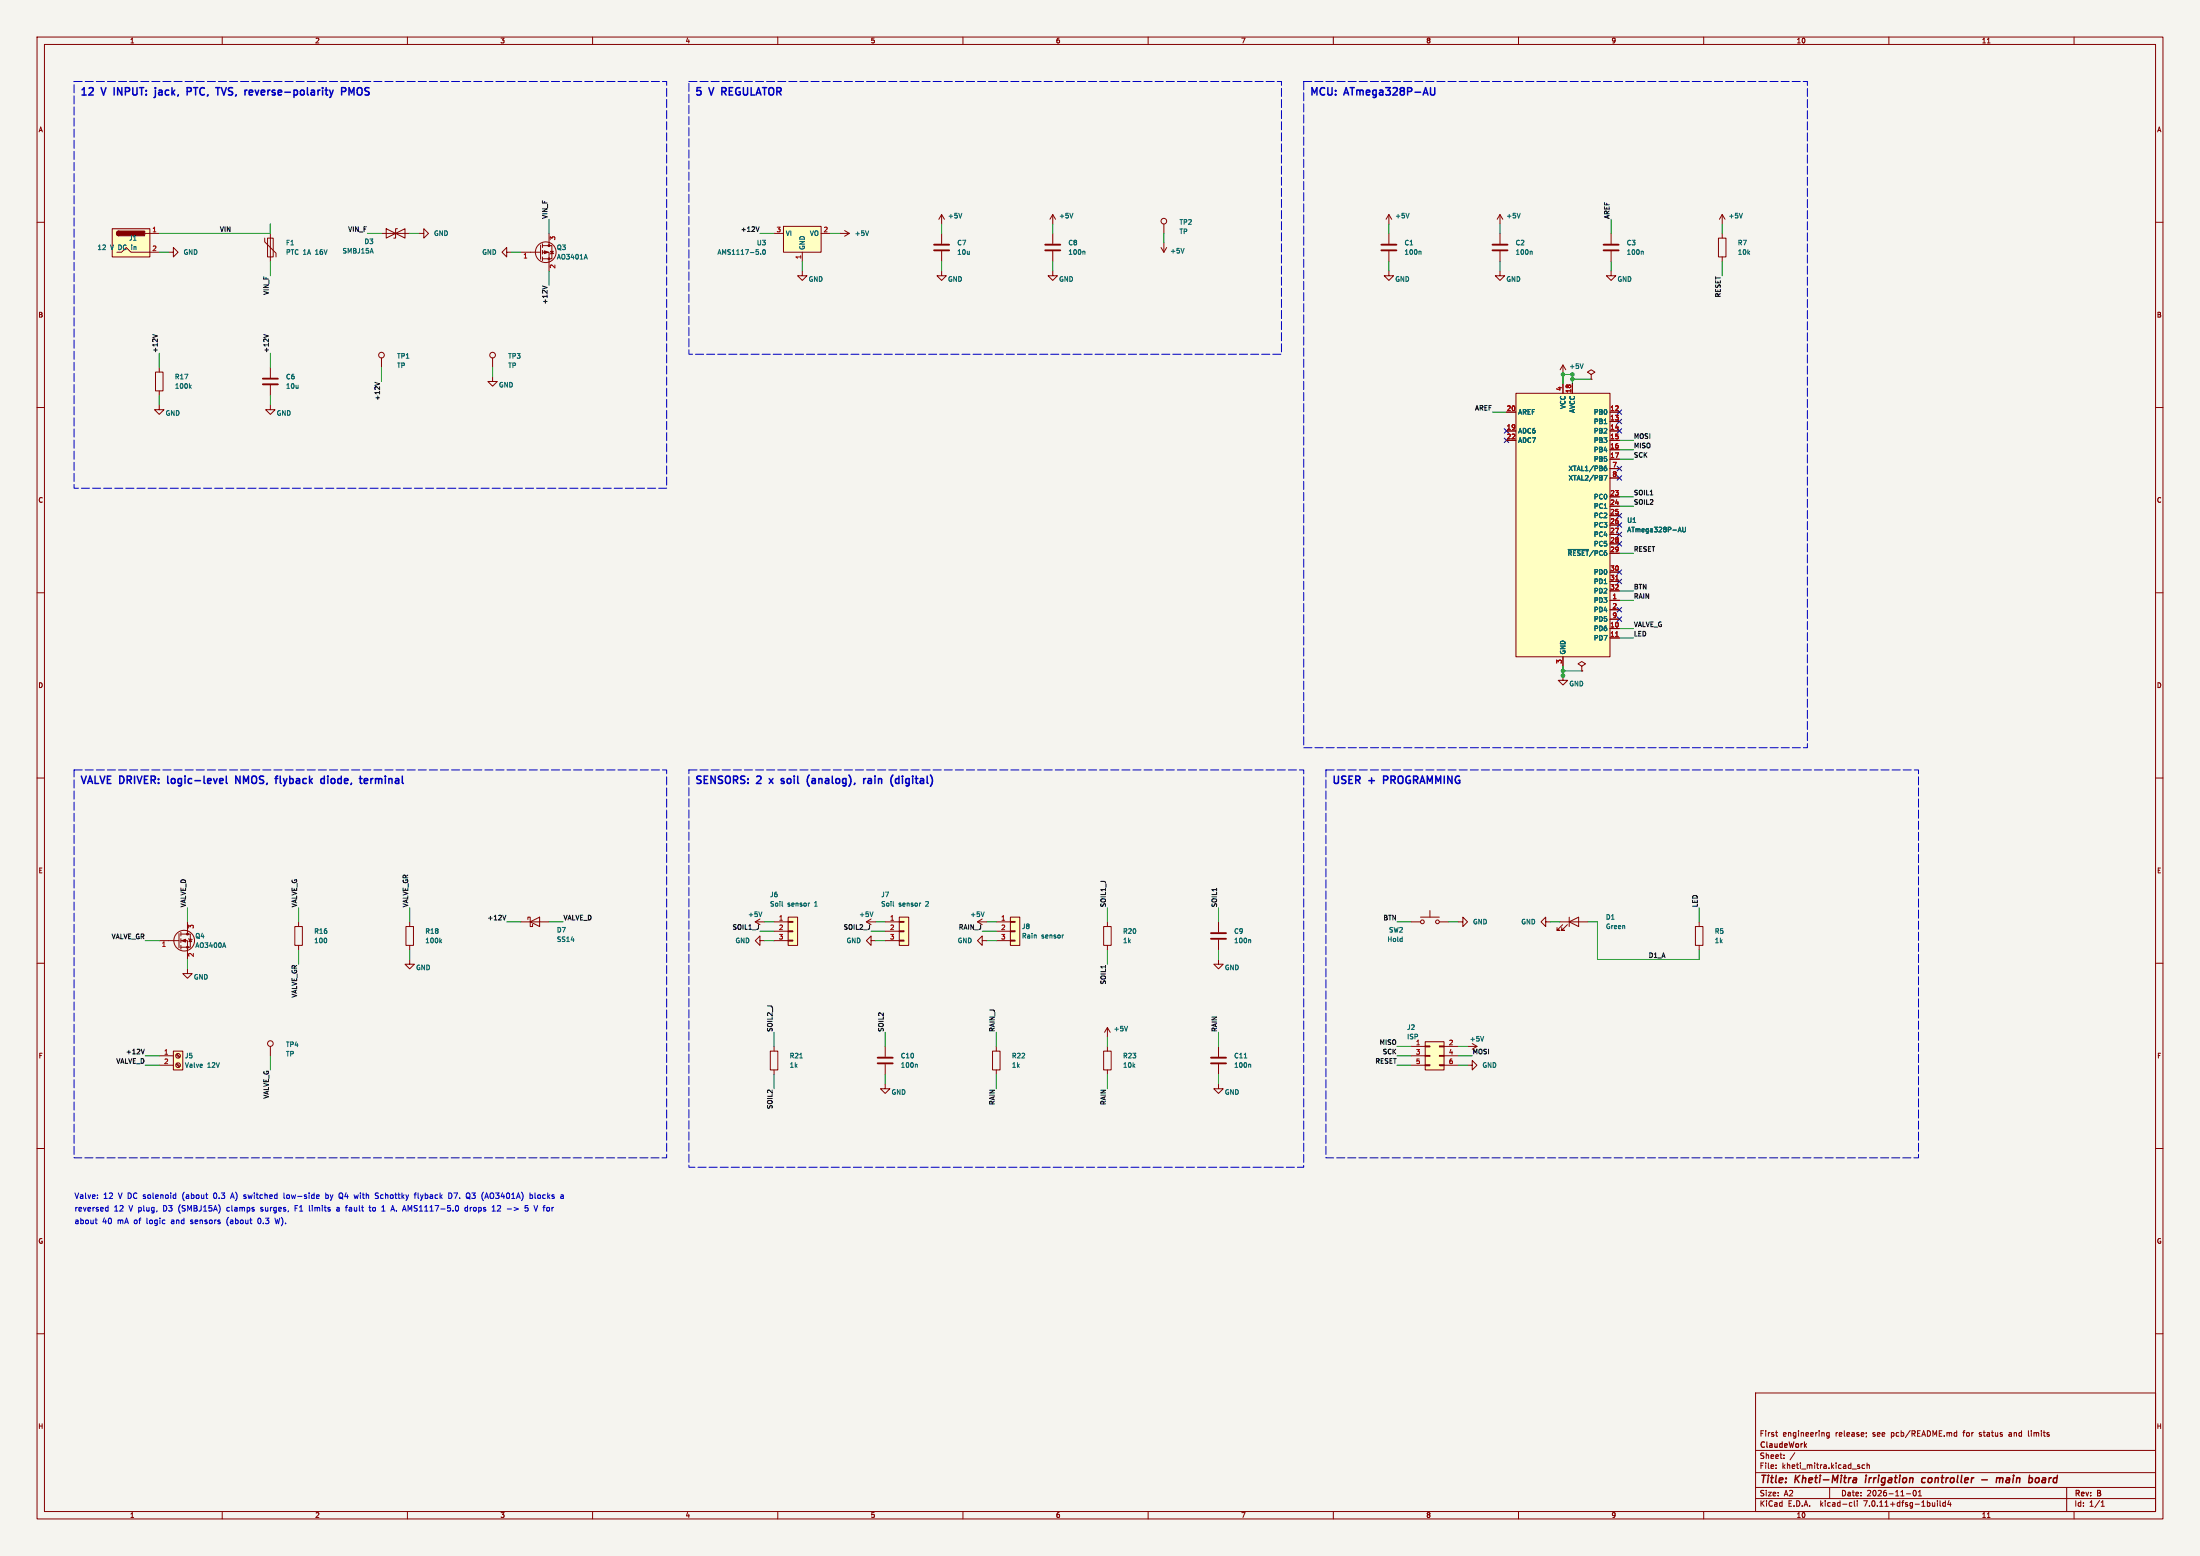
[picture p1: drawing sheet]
<svg xmlns="http://www.w3.org/2000/svg" width="594mm" height="420mm" viewBox="0 0 594 420" stroke-linecap="round" stroke-linejoin="round" font-family="sans-serif">
<path d="M0 0h594v420h-594z" fill="#f5f4ef" stroke="#f5f4ef" stroke-width=".27"/>
<g fill="none" stroke="#840000" stroke-width=".27">
<path d="M10 10h574v400h-574zM12 12h570v396h-570zM60 10v2M110 10v2M160 10v2M210 10v2M260 10v2M310 10v2M360 10v2M410 10v2M460 10v2M510 10v2"/>
<path d="M536.6 11.6h.7M560 10v2M10 60h2M254.2 57.9l-.7 1.3M254.2 57.9v2.6M254.2 57.9l.8 1.3M284.2 57.9l-.7 1.3M284.2 57.9v2.6M284.2 57.9l.8 1.3M375 57.9v2.6M375 57.9l-.8 1.3M375 57.9l.8 1.3"/>
<path d="M405 57.9v2.6M405 57.9l-.8 1.3M405 57.9l.8 1.3M465 57.9v2.6M465 57.9l-.8 1.3M465 57.9l.8 1.3M582 60h2M30.3 61.7h10.2v7.6h-10.2zM31.6 68.1h1.2l1.3-1.3 1.3 1.3h7.6M32.1 62.4l-.5 .2-.2 .4 .2 .4 .5 .2M39.2 63h3.8M45.5 68.1h1.3v-1.3l1.3 1.3-1.3 1.2v-1.2"/>
<path d="M71.5 64.3v1l3 3v1M72.2 64.3h1.6v5h-1.6zM73 63v7.6M103 63h7.6M104.3 61.7v2.6l5.1-2.6v2.6zM107.3 61.7h-.5v2.6h-.5M113.2 63h1.2v-1.3l1.3 1.3-1.3 1.3v-1.3M136.8 68.1v-1.3l-1.3 1.3 1.3 1.2v-1.2h1.3M140.6 68.1h5.4M146 66.2v3.8M146.5 68.1h1.7v5.1M146.5 66.3h2.5v3.6h-2.5"/>
<path d="M146.5 65.8v1M146.5 67.6v1M146.5 69.3v1.1M148.2 63v3.3M148.6 67.8h.8l-.4 .7zM149.5 68.3l-1 .3M209 63h2.5M211.5 61.1h10.2v7h-10.2zM216.6 73.2v1.2h1.3l-1.3 1.3-1.2-1.3h1.2M216.6 68.1v2.5M221.7 63h2.5M226.8 63h2.5"/>
<path d="M228.1 62.2l1.2 .8M229.3 63l-1.2 .8M254.2 73.2v1.2h1.3l-1.3 1.3-1.2-1.3h1.2M254.2 63v2.8M254.2 67.8v2.8M284.2 73.2v1.2h1.3l-1.3 1.3-1.2-1.3h1.2M284.2 63v2.8M284.2 67.8v2.8M313.5 66.8l.7 1.3M314.2 60.5v2.5M314.2 65.5v2.6M315 66.8l-.8 1.3"/>
<path d="M375 73.2v1.2h1.3l-1.3 1.3-1.3-1.3h1.3M375 63v2.8M375 67.8v2.8M405 73.2v1.2h1.3l-1.3 1.3-1.3-1.3h1.3M405 63v2.8M405 67.8v2.8M435 73.2v1.2h1.3l-1.3 1.3-1.3-1.3h1.3M435 63v2.8M435 67.8v2.8M464 64.3h2v5h-2zM465 63v1.3M465 69.3v1.3"/>
<path d="M43 99.2v1.2M73 99.2v2.8M103 96.6v2.6M133 96.6v2.6M422 98.5l-.8 1.3M422 98.5v2.6M422 98.5l.8 1.3M10 110h2M42 100.4h2v5.1h-2zM43 109.3v1.3h1.3l-1.3 1.3-1.3-1.3h1.3M43 105.5v1.3M73 109.3v1.3h1.3l-1.3 1.3-1.3-1.3h1.3"/>
<path d="M73 104v2.8M133 101.7v1.3h1.3l-1.3 1.2-1.3-1.2h1.3M406.8 111.2h2.5M406.8 116.3h2.5M406.8 118.9h2.5M409.3 106.2h25.4v71.1h-25.4zM422 103.6v2.6M424.5 103.6v2.6M429.6 101.1l1-.7-1-.6-1 .6 1 .7v1.2M429.6 102.3h.1M434.7 111.2h2.5M434.7 113.8h2.5"/>
<path d="M434.7 116.3h2.5M434.7 118.9h2.5M582 110h2M434.7 121.4h2.5M434.7 123.9h2.5M434.7 134.1h2.5M434.7 136.6h2.5M434.7 139.2h2.5M434.7 126.5h2.5M434.7 129h2.5M10 160h2M434.7 141.7h2.5"/>
<path d="M434.7 144.3h2.5M434.7 146.8h2.5M434.7 149.3h2.5M434.7 154.4h2.5M434.7 157h2.5M434.7 159.5h2.5M582 160h2M422 177.3v2.5M427.1 179.8l1-.6-1-.6-1 .6 1 .6v1.3M434.7 162h2.5M434.7 169.7h2.5M434.7 172.2h2.5"/>
<path d="M434.7 164.6h2.5M434.7 167.1h2.5M422 182.4v1.2h1.3l-1.3 1.3-1.3-1.3h1.3M427.1 181.1h.1M10 210h2M582 210h2M10 260h2M43 253.9h5.3M48.3 252v3.8M48.8 253.9h1.8v5.1M48.8 252.1h2.6v3.6h-2.6M48.8 251.6v1"/>
<path d="M48.8 253.4v1M48.8 255.2v1M50.6 248.8v3.3M50.9 253.4l1 .2M51.4 253.5l.4 .7h-.8zM79.6 250.1h2v5.1h-2zM80.6 248.8v1.3M80.6 255.2v1.2M109.6 250.1h2v5.1h-2zM110.6 259v1.2h1.3l-1.3 1.3-1.2-1.3h1.2M110.6 248.8v1.3M110.6 255.2v1.2"/>
<path d="M140.6 248.8h7.6M142.5 248.2v-.7h.7v2.6h.6v-.6M143.2 248.8l2.5-1.3v2.6zM203.9 248.8h2.6M203.9 248.8l1.3 .8M205.2 253.9v-1.3l-1.3 1.3 1.3 1.3v-1.3h1.3M205.2 248.1l-1.3 .7M209 248.8h3.8M209 251.4h3.8M209 253.9h3.8M212.8 253.8h1.3v.2h-1.3zM212.8 251.2h1.3v.3h-1.3z"/>
<path d="M212.8 248.7h1.3v.2h-1.3zM212.8 247.5h2.6v7.7h-2.6zM233.9 248.8h2.6M233.9 248.8l1.3 .8M235.2 253.9v-1.3l-1.3 1.3 1.3 1.3v-1.3h1.3M235.2 248.1l-1.3 .7M239 248.8h3.8M239 251.4h3.8M239 253.9h3.8M242.8 253.8h1.3v.2h-1.3zM242.8 251.2h1.3v.3h-1.3zM242.8 248.7h1.3v.2h-1.3z"/>
<path d="M242.8 247.5h2.6v7.7h-2.6zM263.9 248.8h2.6M263.9 248.8l1.3 .8M265.2 253.9v-1.3l-1.3 1.3 1.3 1.3v-1.3h1.3M265.2 248.1l-1.3 .7M269 248.8h3.8M269 251.4h3.8M269 253.9h3.8M272.8 253.8h1.3v.2h-1.3zM272.8 251.2h1.3v.3h-1.3zM272.8 248.7h1.3v.2h-1.3zM272.8 247.5h2.6v7.7h-2.6z"/>
<path d="M298 250.1h2v5.1h-2zM299 248.8v1.3M299 255.2v1.2M329 259v1.2h1.3l-1.3 1.3-1.3-1.3h1.3M329 248.8v2.8M329 253.6v2.8M381 248.8h2.5M383.5 247.5h5.1M386.1 245.8v1.7M388.6 248.8h2.6M393.7 248.8h1.3v-1.3l1.2 1.3-1.2 1.3v-1.3M417.3 248.8v-1.3l-1.2 1.3 1.2 1.3v-1.3h1.3"/>
<path d="M421.2 248.8h7.6M421.9 249.6l-1.5 1.5h.8h-.8v-.8M423.2 249.6l-1.5 1.5h.7h-.7v-.8M423.7 248.8l2.5-1.3v2.6zM423.7 247.5v2.6M457.8 250.1h2v5.1h-2zM458.8 248.8v1.3M458.8 255.2v1.2M582 260h2M50.6 261.5v1.3h1.3l-1.3 1.3-1.3-1.3h1.3M299 277.4l-.8 1.2M299 277.4v2.5"/>
<path d="M299 277.4l.8 1.2M43 285h3.8M43 287.5h3.8M46.8 283.7h2.5v5.1h-2.5zM47.5 287.2l.9 .8M47.5 284.6l.9 .9M47.7 287l.9 .9M47.7 284.5l.9 .8M73 282.4v2.6M208 283.7h2v5.1h-2zM209 282.4v1.3M209 288.8v1.3"/>
<path d="M239 292.6v1.3h1.3l-1.3 1.2-1.3-1.2h1.3M239 282.4v2.8M239 287.3v2.8M268 283.7h2v5.1h-2zM269 282.4v1.3M269 288.8v1.3M298 283.7h2v5.1h-2zM299 282.4v1.3M299 288.8v1.3M329 292.6v1.3h1.3l-1.3 1.2-1.3-1.2h1.3M329 282.4v2.8M329 287.3v2.8"/>
<path d="M381 282.4h3.8M381 285h3.8M381 287.5h3.8M384.8 287.4h1.3v.2h-1.3zM384.8 284.9h1.3v.2h-1.3zM384.8 282.3h1.3v.3h-1.3zM384.8 281.2h5.1v7.6h-5.1zM388.6 287.4h1.3v.2h-1.3zM388.6 284.9h1.3v.2h-1.3zM388.6 282.3h1.3v.3h-1.3zM389.9 282.4h3.8M389.9 285h3.8"/>
<path d="M389.9 287.5h3.8M396.2 287.5h1.3v-1.2l1.3 1.2-1.3 1.3v-1.3M396.2 282.4h2.6M397.5 281.7l1.3 .7M398.8 282.4l-1.3 .8M10 310h2M582 310h2M10 360h2M474 376h108v32h-108zM582 360h2M474 397.5h108M474 391.5h108"/>
<path d="M479.4 386.7h.6M479.5 396.2v.2M479.5 395.4v.2M479.7 387.6l.3 .1M481.7 393.5v.2M481.7 392.7v.2M484.6 392.1l-1.3 1.9M493.9 386.7h-.4l-.3 .3 .1 .6h.6M493.9 386.7v1.2l-.3 .3-.4-.1M501.7 395.9h.4l.1 .3-.5 .2M501.7 395.4h.4M503.5 395.4h-.5l-.3 .3 .2 .6h.6"/>
<path d="M503.9 386.7v.2M504 387.6l-.2 .3M504.1 395.5l.6-.1v1M504.1 394.9v1.5M527.7 386.7h.6M527.7 387.6h.6M528.3 386.2v1.5M542.5 387.2v.4M547.7 386.2v1.3l.2 .2M60 408v2M110 408v2M160 408v2"/>
<path d="M210 408v2M260 408v2M310 408v2M360 408v2M410 408v2M460 408v2M474 404.5h108M474 401.5h108M494 401.5v3M499.6 405.6h.4M500 406.5l-.4 .1M500.7 405.1v1.3l.2 .2"/>
<path d="M501.5 405.1v.1M501.5 405.6v1M510 408v2M514.7 403.2h1.2M516.7 402.4a.72 .72 0 0 0-.3 .8 .72 .72 0 0 0 .8 .5l.2-.5-.2-.8M518 403.8h.8M518 402.7l.4-.4v1.5M523.1 405.1v.1M523.1 405.6v1M523.8 405.1v1.3l.2 .2M525.2 405.6h-.4l-.3 .3 .2 .6h.5M525.2 405.1v1.5"/>
<path d="M526.2 405l-.3 1.1h.9M526.6 405.6v1M536.6 409.6h.7M558 401.5v6.5M560 408v2M567.3 406.6h.9M567.3 405.5l.4-.4v1.5"/>
<circle cx="314.2" cy="59.7" r=".76"/>
<circle cx="147.4" cy="68.1" r="2.79"/>
<circle cx="103" cy="95.9" r=".76"/>
<circle cx="133" cy="95.9" r=".76"/>
<circle cx="49.7" cy="253.9" r="2.79"/>
<circle cx="384" cy="248.8" r=".51"/>
<circle cx="388.1" cy="248.8" r=".51"/>
<circle cx="48.1" cy="285" r=".63"/>
<circle cx="48.1" cy="287.5" r=".63"/>
<circle cx="73" cy="281.7" r=".76"/>
</g>
<path d="M500.5 399h.7v1.2M501.3 399.3l-.9 .2-.2 .4 .3 .3 .7-.1M503.8 398.9l-.2 1.3M519.9 399h-.8l-.3 .8 .4 .4 .5-.1M535.1 399.4h1.5M539.1 398.9l-.1 1.3M539.2 399l.5-.1 .3 .2M540 399.1a.5 .5 0 0 1 .7-.1v1.2M540 399.1l-.2 1.1M549.7 399.1l.6-.2 .3 .3-.2 .8-.3 .2-.5-.1" fill="none" stroke="#840000" stroke-width=".4"/>
<g fill="none" stroke="#006464" stroke-width=".27">
<path d="M259.7 57.6l-.4 1.2M289.7 57.6l-.4 1.2M380.5 57.6l-.5 1.2M410.5 57.6l-.5 1.2M470.5 57.6l-.5 1.2M158.2 68.7l.4 1.2M205.4 68.5v.2M206.1 67.4h.1a.62 .62 0 0 1 .5 .6 .62 .62 0 0 1-.6 .6l-.2-.4zM234.5 62.3l-.4 1.3M292.7 67.8l.2 .2v.7M319.7 67l-.4 1.3M383.5 67.8l.2 .2v.7"/>
<path d="M413.5 67.8l.2 .2v.7M443.5 67.8l.2 .2v.7M427.5 98.2l-.5 1.3M51.3 104.3l.3 .5M51.6 104l-.5 .5M433.1 128.3h.8l-.5 1.3M433.2 126.9v.1M433.2 126.4l.5-.1 .1 .6M433.2 127h.5M433.7 125.8l-.5 .3M433.8 126.9l-.1 .1M423.4 148.3h5.5"/>
<path d="M453.2 143.2h.6M453.5 142.3l.4 1.3M454.4 142.3v1l.2 .3 .5-.3v-1M60.5 254.5l.5 1.2M118.9 254l.3 .5M119.2 253.6l-.4 .5M205.7 246.1l-.4 1.3M211.2 244.5l.2 .1M218.5 243.8h.1M235.7 246.1l-.4 1.3M241.2 244.5l.2 .1M248.5 243.8h.1"/>
<path d="M265.7 246.1l-.4 1.3M287 252.4h.2M337.5 253.6l.2 .2v.7M304.5 277l-.5 1.3M400.6 279.7l-.4 1.3M215.9 285.6h.8M247.5 287.3l.2 .1v.7M335.9 285.6h.8M337.5 287.3l.2 .1v.7"/>
</g>
<g fill="none" stroke="#840000" stroke-width=".51">
<path d="M252.2 67.6h4.1M252.2 66h4.1M282.2 67.6h4.1M282.2 66h4.1M373 67.6h4M373 66h4M403 67.6h4M403 66h4M433 67.6h4M433 66h4M71 103.7h4M71 102.2h4"/>
<path d="M327 253.4h4M327 251.9h4M237 287h4M237 285.5h4M327 287h4M327 285.5h4"/>
</g>
<g fill="#ffffc2" stroke="#ffffc2" stroke-width=".27">
<path d="M272.8 247.5h2.6v7.7h-2.6z"/>
<path d="M30.3 61.7h10.2v7.6h-10.2z"/>
<path d="M384.8 281.2h5.1v7.6h-5.1z"/>
<path d="M211.5 61.1h10.2v7h-10.2z"/>
<path d="M212.8 247.5h2.6v7.7h-2.6z"/>
<path d="M242.8 247.5h2.6v7.7h-2.6z"/>
<path d="M46.8 283.7h2.5v5.1h-2.5z"/>
<path d="M409.3 106.2h25.4v71.1h-25.4z"/>
</g>
<g fill="#840000" stroke="#840000" stroke-width=".27">
<path d="M147 67.7l1 .4-1 .4z"/>
<path d="M31.6 62.6l.5-.2v1.2l-.6-.4z"/>
<path d="M32.1 62.4h7v1.2h-7z"/>
<path d="M49.1 253.9l1-.4v.8z"/>
<circle cx="148.2" cy="69.9" r=".25"/>
<circle cx="148.2" cy="66.3" r=".25"/>
<circle cx="50.6" cy="255.7" r=".25"/>
<circle cx="50.6" cy="252.1" r=".25"/>
</g>
<path d="M436.2 156.5h.7M436.2 171.8h.7" fill="none" stroke="#a90000" stroke-width=".27"/>
<path d="M146.5 77.2l1.2 .4M205 61.2l-.5 1.3M41.2 90.3l1.3 .4M71.2 90.3l1.3 .4M101.2 103.2l1.3 .4M136.6 247l-.4 1.3M39 283.2l-.5 1.3" fill="none" stroke="#0f0f0f" stroke-width=".27"/>
<g fill="none" stroke="#0000c2" stroke-width=".4">
<path d="M30.8 23.7v2M42 23.7v.1M42 24.3v1.7l-.3 .3M50.5 23.7h.8l.4 .3-.2 .6-1 .1M59.8 23.7l.6 2 .7-2M68.9 24.3l.5 1.4 .5-1.4M92.2 24.7l1-.1 .2-.3-.1-.5-.3-.1h-.8v2M94.2 25.7v-2l.7 1.4 .7-1.4v2M194.9 24.7h.8M195.7 23.7h-.8v2M387.4 23.7l-.1 1.8-.3 .2-.7-.2M45.3 209.5l.1 1.9"/>
<path d="M61.1 209.5v1.7l.3 .3M63.7 211.5v-2l1.1 2M75.7 209.5v1.7l.3 .3M88.5 209.5v.2M88.5 210.1v1.4M98.6 210.1l.6 .1 .1 .4-1 .2M99.2 211.4l-.6 .1M100.1 210.1v1.4M100.5 210.1l-.4 .4M207.7 210.1l1 1.4M208.7 210.1l-1 1.4M211.2 210.8l.5 .1 .1 .3-.3 .3h-.4"/>
<path d="M211.2 210.1l.5 .1M218.2 211.9l.3 .3M218.5 209.2l-.3 .4M219.9 210.1l-.6 .1M220 210.7h-.5l-.3 .3 .1 .4 .7 .1M233.2 210.1v1.4M233.8 210.1l-.6 .4M234.4 210.2h.8l.1 1.3M235.3 210.6l-.7 .1-.3 .3 .3 .5 .7-.1M242.1 210.1l.6 .1M242.7 211.4l-.6 .1M242.7 209.5v2"/>
<path d="M243.7 209.5v.2M243.7 210.1v1.4M373.6 210.5h.7M374.3 209.5h-.7v2"/>
</g>
<g fill="none" stroke="#0000c2" stroke-width=".27">
<path d="M25.7 329.3h.5M25.9 330.1l.3 .2M26.3 323.4v.1M26.3 322.6v.1M28.6 326.8h.6M28.6 326h.6M29.2 325.4v1.5M47 322.5l.5 .1M47.5 322v1.5M47.5 323.4l-.5 .1M61.3 329.2v1M62.4 323.1h.7"/>
<path d="M62.7 322l-.5 1.5M65.8 323.4l.4 .1M66 322.5l-.2 .2 .2 .3M70 328.8a.94 .94 0 0 0 0 1.5M70.4 326.8l.1 .1M70.5 326v.3M74.2 328.8l.4 1.5 .3-1.1M76.7 322v1.3l.2 .2M79.7 326.1h.5M80.4 325.4h-.7v1.5M83.5 325.4v1.3l.2 .2M85.7 322.5l.4 .1 .1 .3-.7 .1"/>
<path d="M86.1 323.4l-.4 .1M88 323.4h.5M88 322.6h.5M88 322v1.5M91 326h.5M91.5 326.3l-.6 .2 .1 .3 .5 .1M91.9 322l.4 .1M92 323.1l.3 .3-.4 .1M96.7 322.5l-.2 1-.3-.7M99.6 325.9h.6M99.8 325.4v1.3l.4 .2M101.5 322.6l.5 .3 .2 .3-.3 .3-.6-.1"/>
<path d="M101.5 322.1h.7M103.1 326.9h.9M105.7 326.5h.7M106 325.4l.5 1.5M111.8 322.5h.6M112.4 322l-.4 .2v1.3M112.9 322v1.3l.2 .2M121.2 322a.76 .76 0 0 1 .8 .7 .76 .76 0 0 1-.8 .8zM126.2 326l-.4-.1-.3 .3 .2 .6h.5M126.2 325.4v1.5M126.8 323.6h.2M126.8 322.2v1.1"/>
<path d="M127 325.9v1M127 326v.2M131 323.1h.7M131.4 322l.5 1.5M132.9 326.9h.8M134.9 325.4l-.6 .1M135.1 326l-.9 .9h1M141.8 326h.5l.3 .3-.1 .5h-.7M142.5 325.4h-.7l-.1 .7M143.2 322.5l.6 .3-.1 .6-.5 .1M144.5 322v1.3l.2 .2M152 322.6l.1 .9"/>
<path d="M152.1 323.4l-.1 .1M152.1 322.9h-.1"/>
</g>
<path d="M20 22h160v109.8h-160v-109.8M186 22h160v73.6h-160v-73.6M352 22h136v179.8h-136v-179.8M20 207.8h160v104.7h-160v-104.7M186 207.8h166v107.3h-166v-107.3M358 207.8h160v104.7h-160v-104.7" fill="none" stroke="#0000c2" stroke-width=".27" stroke-dasharray="2.2 .8"/>
<g fill="none" stroke="#009600" stroke-width=".27">
<path d="M148.2 59.2v3.8M435 59.2v3.8M43 68.1h2.5M73 60.5v2.5h-30M73 70.6v3.8M99.2 63h3.8M110.6 63h2.6M138.1 68.1h2.5M148.2 73.2v3.8M205.2 63h3.8M216.6 70.6v2.6M224.2 63h2.6"/>
<path d="M254.2 60.5v2.5M254.2 70.6v2.6M284.2 60.5v2.5M284.2 70.6v2.6M314.2 63v2.5M375 60.5v2.5M375 70.6v2.6M405 60.5v2.5M405 70.6v2.6M435 70.6v2.6M465 60.5v2.5M465 70.6v3.8"/>
<path d="M43 95.3v3.9M73 95.3v3.9M103 99.2v3.8M133 99.2v2.5M43 106.8v2.5M73 106.8v2.5M403 111.2h3.8M422 101.1h.1M422 101.1v2.5M422 101.1h2.5v2.5M424.5 102.3h5.1M437.2 118.9h3.9"/>
<path d="M437.2 136.6h3.9M437.2 134.1h3.9M437.2 123.9h3.9M437.2 121.4h3.9M437.2 149.3h3.9M437.2 159.5h3.9M422 179.8v2.6M437.2 169.7h3.9M437.2 172.2h3.9M437.2 162h3.9M422 182.4h.1M422 181.1h5.1"/>
<path d="M39.2 253.9h3.8M50.6 245v3.8M50.6 259v2.5M80.6 245v3.8M80.6 256.4v3.8M110.6 245v3.8M110.6 256.4v2.6M136.8 248.8h3.8M148.2 248.8h3.8M205.2 251.4h3.8M206.5 248.8h2.5M206.5 253.9h2.5"/>
<path d="M235.2 251.4h3.8M236.5 248.8h2.5M236.5 253.9h2.5M265.2 251.4h3.8M266.5 248.8h2.5M266.5 253.9h2.5M299 245v3.8M299 256.4v3.8M329 245v3.8M329 256.4v2.6M377.2 248.8h3.8M391.2 248.8h2.5"/>
<path d="M418.6 248.8h2.6M428.8 248.8h2.5v10.2h27.5v-2.6M458.8 245v3.8M209 278.6v3.8M239 278.6v3.8M269 278.6v3.8M299 279.9v2.5M329 278.6v3.8M39.2 285h3.8M39.2 287.5h3.8M73 285v3.8M209 290.1v3.8"/>
<path d="M239 290.1v2.5M269 290.1v3.8M299 290.1v3.8M329 290.1v2.5M377.2 285h3.8M377.2 287.5h3.8M377.2 282.4h3.8M393.7 285h3.8M393.7 287.5h2.5M393.7 282.4h2.5"/>
</g>
<g fill="none" stroke="#000084" stroke-width=".27">
<path d="M406.2 115.7l1.2 1.2M406.2 118.2l1.2 1.3M407.4 115.7l-1.2 1.2M407.4 118.2l-1.2 1.3M436.6 115.7l1.3 1.2M436.6 113.2l1.3 1.2M436.6 110.6l1.3 1.2M437.9 115.7l-1.3 1.2M437.9 113.2l-1.3 1.2M437.9 110.6l-1.3 1.2M436.6 128.4l1.3 1.2M436.6 138.6l1.3 1.2"/>
<path d="M436.6 125.9l1.3 1.2M437.9 128.4l-1.3 1.2M437.9 138.6l-1.3 1.2M437.9 125.9l-1.3 1.2M436.6 141.1l1.3 1.2M436.6 156.3l1.3 1.3M436.6 153.8l1.3 1.2M436.6 143.6l1.3 1.3M436.6 146.2l1.3 1.2M437.9 141.1l-1.3 1.2M437.9 156.3l-1.3 1.3M437.9 153.8l-1.3 1.2"/>
<path d="M437.9 143.6l-1.3 1.3M437.9 146.2l-1.3 1.2M436.6 164l1.3 1.2M436.6 166.5l1.3 1.2M437.9 164l-1.3 1.2M437.9 166.5l-1.3 1.2"/>
</g>
<g fill="#009600" stroke="#009600" stroke-width=".27">
<circle cx="422" cy="182.4" r=".46"/>
<circle cx="422" cy="181.1" r=".46"/>
<circle cx="424.5" cy="101.1" r=".46"/>
<circle cx="424.5" cy="102.3" r=".46"/>
<circle cx="422" cy="101.1" r=".46"/>
</g>
<g font-size="2.8" fill="#0000c2">
<text x="21.5" y="26.3">12</text>
<text x="27.6" y="26.3">V</text>
<text x="31.7" y="26.3">INPUT:</text>
<text x="43.6" y="26.3">jack,</text>
<text x="53" y="26.3">PTC,</text>
<text x="61.8" y="26.3">TVS,</text>
<text x="70.2" y="26.3">reverse-polarity</text>
<text x="97.1" y="26.3">PMOS</text>
<text x="187.5" y="26.3">5</text>
<text x="191.7" y="26.3">V</text>
<text x="195.8" y="26.3">REGULATOR</text>
<text x="353.5" y="26.3">MCU:</text>
<text x="363.2" y="26.3">ATmega328P-AU</text>
<text x="21.5" y="212.2">VALVE DRIVER:</text>
<text x="46.1" y="212.2">logic-level</text>
<text x="65.3" y="212.2">NMOS,</text>
<text x="77" y="212.2">flyback</text>
<text x="90" y="212.2">diode,</text>
<text x="101.3" y="212.2">terminal</text>
<text x="187.5" y="212.2">SENSORS:</text>
<text x="204.5" y="212.2">2</text>
<text x="208.7" y="212.2">x</text>
<text x="212.7" y="212.2">soil</text>
<text x="220.4" y="212.2">(analog),</text>
<text x="236.5" y="212.2">rain</text>
<text x="244.6" y="212.2">(digital)</text>
<text x="359.5" y="212.2">USER</text>
<text x="369.6" y="212.2">+</text>
<text x="374.4" y="212.2">PROGRAMMING</text>
</g>
<g font-size="2.8" fill="#840000">
<text x="475" y="400.9">Title:</text>
<text x="484.7" y="400.9">Kheti-Mitra</text>
<text x="504.5" y="400.9">irrigation</text>
<text x="520.5" y="400.9">controller</text>
<text x="537.4" y="400.9">-</text>
<text x="542.2" y="400.9">main</text>
<text x="551.8" y="400.9">board</text>
</g>
<g font-size="2.1" fill="#0000c2">
<text x="20" y="323.8">Valve:</text>
<text x="27.9" y="323.8">12</text>
<text x="32" y="323.8">V DC solenoid</text>
<text x="49.6" y="323.8">(about</text>
<text x="58.2" y="323.8">0.3</text>
<text x="63.1" y="323.8">A)</text>
<text x="66.7" y="323.8">switched</text>
<text x="77.6" y="323.8">low-side</text>
<text x="89.1" y="323.8">by</text>
<text x="92.9" y="323.8">Q4</text>
<text x="97.2" y="323.8">with</text>
<text x="103" y="323.8">Schottky</text>
<text x="113.8" y="323.8">flyback</text>
<text x="123.1" y="323.8">D7.</text>
<text x="128" y="323.8">Q3</text>
<text x="132.3" y="323.8">(AO3401A)</text>
<text x="145.5" y="323.8">blocks</text>
<text x="20" y="327.2">reversed</text>
<text x="30.7" y="327.2">12</text>
<text x="34.9" y="327.2">V plug,</text>
<text x="44.3" y="327.2">D3</text>
<text x="48.6" y="327.2">(SMBJ15A)</text>
<text x="61.8" y="327.2">clamps</text>
<text x="71.1" y="327.2">surges,</text>
<text x="80.5" y="327.2">F1</text>
<text x="84.5" y="327.2">limits</text>
<text x="92.1" y="327.2">a</text>
<text x="94.7" y="327.2">fault</text>
<text x="101.2" y="327.2">to</text>
<text x="104.8" y="327.2">1</text>
<text x="107.5" y="327.2">A. AMS1117-5.0</text>
<text x="127.7" y="327.2">drops</text>
<text x="135.2" y="327.2">12</text>
<text x="139.3" y="327.2">-&gt;</text>
<text x="144.3" y="327.2">5</text>
<text x="147.1" y="327.2">V for</text>
<text x="20" y="330.6">about</text>
<text x="27.6" y="330.6">40</text>
<text x="31.7" y="330.6">mA of</text>
<text x="39.8" y="330.6">logic</text>
<text x="46.6" y="330.6">and</text>
<text x="52" y="330.6">sensors</text>
<text x="61.9" y="330.6">(about</text>
<text x="70.5" y="330.6">0.3</text>
<text x="75.3" y="330.6">W).</text>
</g>
<g font-size="2.1" fill="#840000">
<text x="475" y="388">First</text>
<text x="481.3" y="388">engineering</text>
<text x="495.6" y="388">release;</text>
<text x="505.8" y="388">see</text>
<text x="510.8" y="388">pcb/README.md</text>
<text x="530.5" y="388">for</text>
<text x="534.9" y="388">status</text>
<text x="543.1" y="388">and</text>
<text x="548.5" y="388">limits</text>
<text x="475" y="394">Sheet:</text>
<text x="475" y="391.2">ClaudeWork</text>
<text x="475" y="396.7">File:</text>
<text x="481.1" y="396.7">kheti_mitra.kicad_sch</text>
<text x="475" y="406.9">KiCad</text>
<text x="475" y="404.1">Size:</text>
<text x="481.7" y="404.1">A2</text>
<text x="482.7" y="406.9">E.D.A.</text>
<text x="491.6" y="406.9">kicad-cli</text>
<text x="497" y="404.1">Date:</text>
<text x="503.5" y="406.9">7.0.11+dfsg-1build4</text>
<text x="504" y="404.1">2026-11-01</text>
<text x="560" y="404.3">Rev:</text>
<text x="560" y="406.9">Id:</text>
<text x="564.1" y="406.9">1/1</text>
<text x="566.4" y="404.3">B</text>
</g>
<g font-size="1.8" fill="#840000">
<text x="35" y="11.9">1</text>
<text x="85" y="11.9">2</text>
<text x="135" y="11.9">3</text>
<text x="185" y="11.9">4</text>
<text x="235" y="11.9">5</text>
<text x="285" y="11.9">6</text>
<text x="335" y="11.9">7</text>
<text x="385" y="11.9">8</text>
<text x="435" y="11.9">9</text>
<text x="485" y="11.9">10</text>
<text x="535" y="11.9">11</text>
<text x="10.3" y="35.9">A</text>
<text x="582.3" y="35.9">A</text>
<text x="10.3" y="85.9">B</text>
<text x="582.3" y="85.9">B</text>
<text x="10.3" y="135.9">C</text>
<text x="582.3" y="135.9">C</text>
<text x="10.3" y="185.9">D</text>
<text x="582.3" y="185.9">D</text>
<text x="10.3" y="235.9">E</text>
<text x="582.3" y="235.9">E</text>
<text x="10.3" y="285.9">F</text>
<text x="582.3" y="285.9">F</text>
<text x="10.3" y="335.9">G</text>
<text x="582.3" y="335.9">G</text>
<text x="10.2" y="385.9">H</text>
<text x="582.2" y="385.9">H</text>
<text x="35" y="409.9">1</text>
<text x="85" y="409.9">2</text>
<text x="135" y="409.9">3</text>
<text x="185" y="409.9">4</text>
<text x="235" y="409.9">5</text>
<text x="285" y="409.9">6</text>
<text x="335" y="409.9">7</text>
<text x="385" y="409.9">8</text>
<text x="435" y="409.9">9</text>
<text x="485" y="409.9">10</text>
<text x="535" y="409.9">11</text>
</g>
<g font-size="1.8" fill="#0f0f0f">
<text x="147.9" y="59.2" transform="rotate(-90 147.9 59.2)">VIN_F</text>
<text x="434.6" y="59.2" transform="rotate(-90 434.6 59.2)">AREF</text>
<text x="59.3" y="62.7">VIN</text>
<text x="93.9" y="62.7">VIN_F</text>
<text x="199.9" y="62.7">+12V</text>
<text x="72.7" y="79.7" transform="rotate(-90 72.7 79.7)">VIN_F</text>
<text x="147.9" y="82.3" transform="rotate(-90 147.9 82.3)">+12V</text>
<text x="464.6" y="80.4" transform="rotate(-90 464.6 80.4)">RESET</text>
<text x="42.7" y="95.3" transform="rotate(-90 42.7 95.3)">+12V</text>
<text x="72.7" y="95.3" transform="rotate(-90 72.7 95.3)">+12V</text>
<text x="102.7" y="108.3" transform="rotate(-90 102.7 108.3)">+12V</text>
<text x="398.2" y="110.9">AREF</text>
<text x="441.1" y="118.5">MOSI</text>
<text x="441.1" y="123.6">SCK</text>
<text x="441.1" y="121.1">MISO</text>
<text x="441.1" y="133.8">SOIL1</text>
<text x="441.1" y="136.3">SOIL2</text>
<text x="441.1" y="149">RESET</text>
<text x="441.1" y="159.2">BTN</text>
<text x="441.1" y="161.7">RAIN</text>
<text x="441.1" y="171.9">LED</text>
<text x="441.1" y="169.3">VALVE_G</text>
<text x="50.3" y="245" transform="rotate(-90 50.3 245)">VALVE_D</text>
<text x="80.3" y="245" transform="rotate(-90 80.3 245)">VALVE_G</text>
<text x="110.3" y="245" transform="rotate(-90 110.3 245)">VALVE_GR</text>
<text x="298.7" y="245" transform="rotate(-90 298.7 245)">SOIL1_J</text>
<text x="328.7" y="245" transform="rotate(-90 328.7 245)">SOIL1</text>
<text x="458.4" y="245" transform="rotate(-90 458.4 245)">LED</text>
<text x="131.5" y="248.5">+12V</text>
<text x="152" y="248.5">VALVE_D</text>
<text x="197.7" y="251">SOIL1_J</text>
<text x="227.7" y="251">SOIL2_J</text>
<text x="258.8" y="251">RAIN_J</text>
<text x="373.4" y="248.5">BTN</text>
<text x="30" y="253.6">VALVE_GR</text>
<text x="445.1" y="258.6">D1_A</text>
<text x="80.3" y="269.4" transform="rotate(-90 80.3 269.4)">VALVE_GR</text>
<text x="298.7" y="265.8" transform="rotate(-90 298.7 265.8)">SOIL1</text>
<text x="208.7" y="278.6" transform="rotate(-90 208.7 278.6)">SOIL2_J</text>
<text x="238.7" y="278.6" transform="rotate(-90 238.7 278.6)">SOIL2</text>
<text x="268.7" y="278.6" transform="rotate(-90 268.7 278.6)">RAIN_J</text>
<text x="328.7" y="278.6" transform="rotate(-90 328.7 278.6)">RAIN</text>
<text x="31.3" y="287.2">VALVE_D</text>
<text x="33.9" y="284.6">+12V</text>
<text x="371.2" y="287.2">RESET</text>
<text x="372.4" y="282.1">MISO</text>
<text x="373.2" y="284.6">SCK</text>
<text x="397.5" y="284.6">MOSI</text>
<text x="72.7" y="296.7" transform="rotate(-90 72.7 296.7)">VALVE_G</text>
<text x="208.7" y="299.5" transform="rotate(-90 208.7 299.5)">SOIL2</text>
<text x="268.7" y="298.4" transform="rotate(-90 268.7 298.4)">RAIN</text>
<text x="298.7" y="298.4" transform="rotate(-90 298.7 298.4)">RAIN</text>
</g>
<g font-size="1.8" fill="#006464">
<text x="255.8" y="59.1">+5V</text>
<text x="285.8" y="59.1">+5V</text>
<text x="376.6" y="59.1">+5V</text>
<text x="406.6" y="59.1">+5V</text>
<text x="466.6" y="59.1">+5V</text>
<text x="34.7" y="65.1">J1</text>
<text x="117.1" y="63.9">GND</text>
<text x="212" y="63.9">VI</text>
<text x="218.6" y="63.9">VO</text>
<text x="230.7" y="63.9">+5V</text>
<text x="318.3" y="60.8">TP2</text>
<text x="318.3" y="63.4">TP</text>
<text x="26.2" y="67.7">12</text>
<text x="29.8" y="67.7">V DC in</text>
<text x="49.4" y="68.9">GND</text>
<text x="77.1" y="66.4">F1</text>
<text x="77.1" y="68.9">PTC 1A</text>
<text x="85.3" y="68.9">16V</text>
<text x="92.4" y="68.6">SMBJ15A</text>
<text x="98.3" y="66.1">D3</text>
<text x="130.1" y="68.9">GND</text>
<text x="150.2" y="70.2">AO3401A</text>
<text x="150.2" y="67.7">Q3</text>
<text x="193.6" y="68.9">AMS1117-5.0</text>
<text x="204.2" y="66.4">U3</text>
<text x="217.5" y="67.6" transform="rotate(-90 217.5 67.6)">GND</text>
<text x="258.3" y="66.4">C7</text>
<text x="258.3" y="68.9">10u</text>
<text x="288.3" y="66.4">C8</text>
<text x="288.3" y="68.9">100n</text>
<text x="315.8" y="68.6">+5V</text>
<text x="379.1" y="66.4">C1</text>
<text x="379.1" y="68.9">100n</text>
<text x="409.1" y="66.4">C2</text>
<text x="409.1" y="68.9">100n</text>
<text x="439.1" y="66.4">C3</text>
<text x="439.1" y="68.9">100n</text>
<text x="469.1" y="66.4">R7</text>
<text x="469.1" y="68.9">10k</text>
<text x="218.2" y="76.2">GND</text>
<text x="255.8" y="76.2">GND</text>
<text x="285.8" y="76.2">GND</text>
<text x="376.6" y="76.2">GND</text>
<text x="406.6" y="76.2">GND</text>
<text x="436.6" y="76.2">GND</text>
<text x="107.1" y="97">TP1</text>
<text x="107.1" y="99.5">TP</text>
<text x="137.1" y="97">TP3</text>
<text x="137.1" y="99.5">TP</text>
<text x="423.6" y="99.7">+5V</text>
<text x="47.1" y="102.6">R17</text>
<text x="47.1" y="105.1">100k</text>
<text x="77.1" y="102.6">C6</text>
<text x="77.1" y="105.1">10u</text>
<text x="134.6" y="104.8">GND</text>
<text x="44.6" y="112.4">GND</text>
<text x="74.6" y="112.4">GND</text>
<text x="409.8" y="112.1">AREF</text>
<text x="422.9" y="110.5" transform="rotate(-90 422.9 110.5)">VCC</text>
<text x="425.4" y="111.6" transform="rotate(-90 425.4 111.6)">AVCC</text>
<text x="430.2" y="112.1">PB0</text>
<text x="409.8" y="117.2">ADC6</text>
<text x="409.8" y="119.7">ADC7</text>
<text x="430.2" y="114.6">PB1</text>
<text x="430.2" y="117.2">PB2</text>
<text x="430.2" y="119.7">PB3</text>
<text x="430.2" y="122.3">PB4</text>
<text x="430.2" y="124.8">PB5</text>
<text x="423.4" y="127.3">XTAL1/PB6</text>
<text x="423.4" y="129.9">XTAL2/PB7</text>
<text x="430.2" y="135">PC0</text>
<text x="430.2" y="137.5">PC1</text>
<text x="430.2" y="140">PC2</text>
<text x="430.2" y="142.6">PC3</text>
<text x="439.2" y="141.3">U1</text>
<text x="439.2" y="143.9">ATmega328P-AU</text>
<text x="430.2" y="145.1">PC4</text>
<text x="430.2" y="147.7">PC5</text>
<text x="423.2" y="150.2">~{RESET}/PC6</text>
<text x="430.2" y="155.3">PD0</text>
<text x="430.2" y="157.8">PD1</text>
<text x="430.2" y="160.4">PD2</text>
<text x="430.2" y="162.9">PD3</text>
<text x="430.2" y="165.4">PD4</text>
<text x="430.2" y="168">PD5</text>
<text x="430.2" y="170.5">PD6</text>
<text x="430.2" y="173.1">PD7</text>
<text x="422.9" y="176.8" transform="rotate(-90 422.9 176.8)">GND</text>
<text x="423.6" y="185.4">GND</text>
<text x="207.8" y="242.3">J6</text>
<text x="207.8" y="244.9">Soil</text>
<text x="212.6" y="244.9">sensor</text>
<text x="220" y="244.9">1</text>
<text x="237.8" y="242.3">J7</text>
<text x="237.8" y="244.9">Soil</text>
<text x="242.6" y="244.9">sensor</text>
<text x="250" y="244.9">2</text>
<text x="150.2" y="251.9">D7</text>
<text x="201.9" y="247.7">+5V</text>
<text x="231.9" y="247.7">+5V</text>
<text x="261.9" y="247.7">+5V</text>
<text x="275.8" y="251">J8</text>
<text x="374.9" y="251.9">SW2</text>
<text x="397.6" y="249.7">GND</text>
<text x="410.6" y="249.7">GND</text>
<text x="433.5" y="248.4">D1</text>
<text x="433.5" y="251">Green</text>
<text x="52.6" y="253.5">Q4</text>
<text x="52.6" y="256">AO3400A</text>
<text x="84.7" y="252.2">R16</text>
<text x="84.7" y="254.8">100</text>
<text x="114.7" y="252.2">R18</text>
<text x="114.7" y="254.8">100k</text>
<text x="150.2" y="254.4">SS14</text>
<text x="198.5" y="254.8">GND</text>
<text x="228.5" y="254.8">GND</text>
<text x="258.5" y="254.8">GND</text>
<text x="275.8" y="253.5">Rain</text>
<text x="281.2" y="253.5">sensor</text>
<text x="303.1" y="252.2">R20</text>
<text x="303.1" y="254.8">1k</text>
<text x="333.1" y="252.2">C9</text>
<text x="333.1" y="254.8">100n</text>
<text x="374.5" y="254.4">Hold</text>
<text x="462.9" y="252.2">R5</text>
<text x="462.9" y="254.8">1k</text>
<text x="112.2" y="262">GND</text>
<text x="330.6" y="262">GND</text>
<text x="52.2" y="264.6">GND</text>
<text x="300.6" y="278.6">+5V</text>
<text x="379.8" y="278.2">J2</text>
<text x="379.8" y="280.7">ISP</text>
<text x="396.8" y="281.3">+5V</text>
<text x="49.8" y="285.8">J5</text>
<text x="77.1" y="282.8">TP4</text>
<text x="77.1" y="285.3">TP</text>
<text x="213.1" y="285.8">R21</text>
<text x="243.1" y="285.8">C10</text>
<text x="273.1" y="285.8">R22</text>
<text x="303.1" y="285.8">R23</text>
<text x="333.1" y="285.8">C11</text>
<text x="49.8" y="288.4">Valve</text>
<text x="55.9" y="288.4">12V</text>
<text x="213.1" y="288.4">1k</text>
<text x="243.1" y="288.4">100n</text>
<text x="273.1" y="288.4">1k</text>
<text x="303.1" y="288.4">10k</text>
<text x="333.1" y="288.4">100n</text>
<text x="400.1" y="288.4">GND</text>
<text x="240.6" y="295.7">GND</text>
<text x="330.6" y="295.7">GND</text>
</g>
<g font-size="1.8" fill="#a90000">
<text x="41" y="62.7">1</text>
<text x="150.2" y="65" transform="rotate(-90 150.2 65)">3</text>
<text x="209.6" y="62.7">3</text>
<text x="222.3" y="62.7">2</text>
<text x="41" y="67.8">2</text>
<text x="141.2" y="70.1">1</text>
<text x="216.4" y="70.1" transform="rotate(-90 216.4 70.1)">1</text>
<text x="150.2" y="72.6" transform="rotate(-90 150.2 72.6)">2</text>
<text x="421.7" y="105.6" transform="rotate(-90 421.7 105.6)">4</text>
<text x="424.3" y="106.2" transform="rotate(-90 424.3 106.2)">18</text>
<text x="406.7" y="111">20</text>
<text x="434.7" y="111">12</text>
<text x="434.7" y="113.5">13</text>
<text x="406.7" y="116.1">19</text>
<text x="406.7" y="118.6">22</text>
<text x="434.7" y="116.1">14</text>
<text x="434.7" y="118.6">15</text>
<text x="434.7" y="121.1">16</text>
<text x="434.7" y="123.7">17</text>
<text x="435.3" y="126.2">7</text>
<text x="435.3" y="128.8">8</text>
<text x="434.7" y="133.8">23</text>
<text x="434.7" y="136.4">24</text>
<text x="434.7" y="138.9">25</text>
<text x="434.7" y="141.5">26</text>
<text x="434.7" y="144">27</text>
<text x="434.7" y="146.5">28</text>
<text x="434.7" y="149.1">29</text>
<text x="434.7" y="154.2">30</text>
<text x="434.7" y="156.7">31</text>
<text x="434.7" y="159.2">32</text>
<text x="435.3" y="161.8">1</text>
<text x="435.3" y="164.3">2</text>
<text x="435.3" y="166.9">9</text>
<text x="434.7" y="169.4">10</text>
<text x="434.7" y="171.9">11</text>
<text x="421.7" y="179.3" transform="rotate(-90 421.7 179.3)">3</text>
<text x="52.6" y="250.8" transform="rotate(-90 52.6 250.8)">3</text>
<text x="210.2" y="248.6">1</text>
<text x="210.2" y="251.1">2</text>
<text x="240.2" y="248.6">1</text>
<text x="240.2" y="251.1">2</text>
<text x="270.2" y="248.6">1</text>
<text x="270.2" y="251.1">2</text>
<text x="43.6" y="255.9">1</text>
<text x="210.2" y="253.6">3</text>
<text x="240.2" y="253.6">3</text>
<text x="270.2" y="253.6">3</text>
<text x="52.6" y="258.4" transform="rotate(-90 52.6 258.4)">2</text>
<text x="44.2" y="284.7">1</text>
<text x="44.2" y="287.3">2</text>
<text x="382.2" y="282.2">1</text>
<text x="382.2" y="284.7">3</text>
<text x="382.2" y="287.3">5</text>
<text x="391.1" y="282.2">2</text>
<text x="391.1" y="284.7">4</text>
<text x="391.1" y="287.3">6</text>
</g>
</svg>
